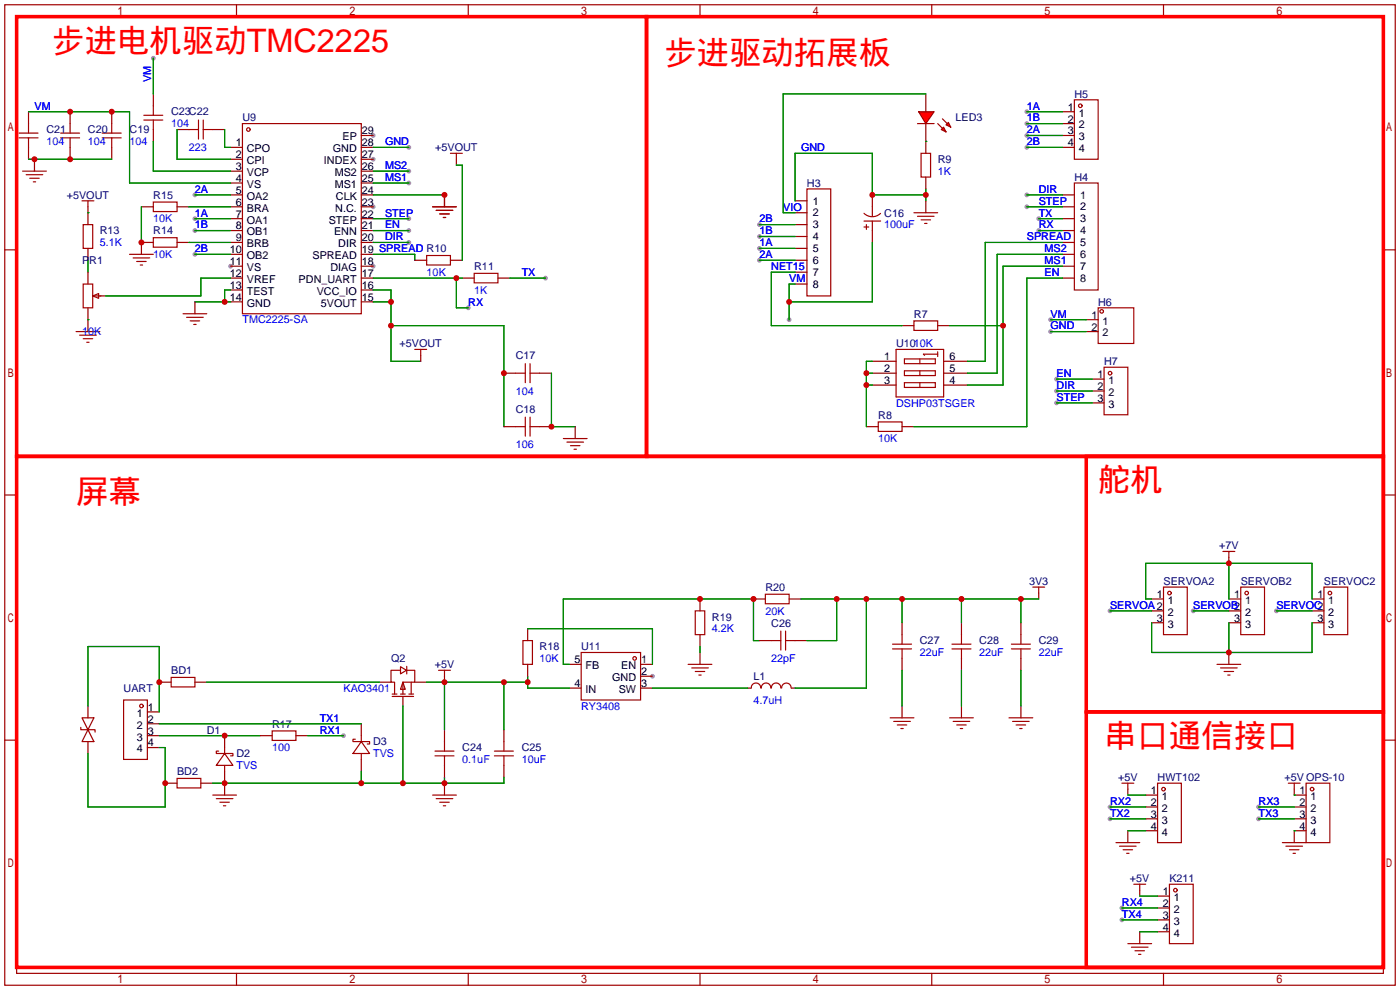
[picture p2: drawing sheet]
<svg xmlns="http://www.w3.org/2000/svg" width="299mm" height="212mm" viewBox="0 0 299 212" stroke-linecap="round" stroke-linejoin="round" font-family="sans-serif">
<g fill="#999">
<circle cx="79.8" cy="29" r=".51"/>
<circle cx="79.8" cy="34" r=".51"/>
<circle cx="79.8" cy="44.2" r=".51"/>
<circle cx="79.8" cy="56.9" r=".51"/>
<circle cx="49.3" cy="56.9" r=".51"/>
<circle cx="139.4" cy="144.5" r=".51"/>
<circle cx="87.4" cy="31.5" r=".51"/>
<circle cx="87.4" cy="36.6" r=".51"/>
<circle cx="87.4" cy="39.1" r=".51"/>
<circle cx="87.4" cy="49.3" r=".51"/>
<circle cx="87.4" cy="51.8" r=".51"/>
<circle cx="41.7" cy="46.7" r=".51"/>
<circle cx="41.7" cy="49.3" r=".51"/>
<circle cx="41.7" cy="41.7" r=".51"/>
<circle cx="41.7" cy="54.4" r=".51"/>
<circle cx="87.4" cy="46.7" r=".51"/>
<circle cx="100.1" cy="65.8" r=".51"/>
<circle cx="116.6" cy="59.4" r=".51"/>
<circle cx="32.8" cy="12.4" r=".51"/>
<circle cx="73.4" cy="157.2" r=".51"/>
<circle cx="168.7" cy="68.3" r=".51"/>
<circle cx="219.5" cy="23.9" r=".51"/>
<circle cx="219.5" cy="26.4" r=".51"/>
<circle cx="219.5" cy="29" r=".51"/>
<circle cx="219.5" cy="31.5" r=".51"/>
<circle cx="224.5" cy="68.3" r=".51"/>
<circle cx="224.5" cy="70.9" r=".51"/>
<circle cx="225.8" cy="81" r=".51"/>
<circle cx="225.8" cy="83.6" r=".51"/>
<circle cx="225.8" cy="86.1" r=".51"/>
<circle cx="219.5" cy="41.7" r=".51"/>
<circle cx="219.5" cy="44.2" r=".51"/>
<circle cx="222" cy="49.3" r=".51"/>
<circle cx="222" cy="46.7" r=".51"/>
<circle cx="162.3" cy="48" r=".51"/>
<circle cx="162.3" cy="50.5" r=".51"/>
<circle cx="162.3" cy="53.1" r=".51"/>
<circle cx="162.3" cy="55.6" r=".51"/>
<circle cx="237.2" cy="130.6" r=".51"/>
<circle cx="255" cy="130.6" r=".51"/>
<circle cx="272.8" cy="130.6" r=".51"/>
<circle cx="269" cy="172.5" r=".51"/>
<circle cx="269" cy="175" r=".51"/>
<circle cx="237.2" cy="172.5" r=".51"/>
<circle cx="237.2" cy="175" r=".51"/>
<circle cx="239.8" cy="194.1" r=".51"/>
<circle cx="239.8" cy="196.6" r=".51"/>
</g>
<g fill="none" stroke="#a10000" stroke-width=".25">
<path d="M1 1h297.2v209.6h-297.2zM3.6 3.6h292.1v204.4h-292.1zM50.5 1v2.6M100.1 1v2.6M149.6 1v2.6M199.1 1v2.6M248.7 1v2.6M4.1 29.5h4M4.1 28.4h4M4.8 36.6h5.1M5.6 37.3h3.5M6.1 26.4v2"/>
<path d="M6.1 29.5v2M6.3 38.1h2.1M7.1 38.9h.5M13 29.5h4M13 28.4h4M15 26.4v2M15 29.5v2M21.8 29.5h4.1M21.8 28.4h4.1M23.9 26.4v2M23.9 29.5v2M30.7 25.7h4.1"/>
<path d="M30.7 24.6h4.1M32.8 22.6v2M32.8 25.7v2M40.4 27.7h2M42.4 25.7v4M43.4 27.7h2.1M43.4 25.7v4M51.8 26.4h25.4v40.7h-25.4zM96.3 32.8h2.5M97.5 32.8v1.2M196.1 26.4h3.5M229.6 39.1h5.1v22.9h-5.1z"/>
<path d="M1 53.4h2.6M17.5 42.9h2.6M17.8 48h2v5.1h-2zM18.8 42.9v1.3M27.7 54.4h5.1M28.4 55.1h3.6M29.2 55.9h2M30 56.6h.5M32.8 50.8h5v2h-5zM32.8 43.2h5v2h-5zM91.2 54.6h5.1v2h-5.1zM92.5 44.2h5"/>
<path d="M93.2 45h3.6M94 45.7h2M94.7 46.5h.5M101.3 58.4h5.1v2.1h-5.1zM172.5 40.4h5v22.8h-5zM184.7 45.6a2.54 2.54 0 0 0 3.5 0M184.7 47.2h3.5M184.7 48.5h1M185.2 48v1M186.4 44.2v2M186.4 47.2v2.1M295.7 53.4h2.5"/>
<path d="M16.3 70.9h5M17 71.6h3.6M17.8 60.7h2v5.1h-2zM17.8 72.4h2M18.5 73.2h.5M19.8 63.2l1.3-.5v1.1zM20.1 63.2h1.5M39.1 67.1h5.1M39.9 67.8h3.5M40.6 68.6h2.1M41.4 69.3h.5M88.6 74.7h2.6"/>
<path d="M89.9 74.7v1.2M110.2 79.8h2.1M112.3 77.7v4.1M113.3 79.8h2M113.3 77.7v4.1M191.5 74.7h10.2v10.1h-10.2zM193.3 76.7h6.6v1h-6.6zM193.3 79.2h6.6v1.1h-6.6zM195.3 68.6h5.1v2h-5.1zM196.6 76.7v1M196.6 79.2v1.1M200.4 75.2v1"/>
<path d="M200.4 75.7h-3l.2 .2M110.2 91.2h2.1M112.3 89.2v4M113.3 89.2v4M113.3 91.2h2M120.4 93.7h5.1M121.2 94.5h3.5M121.9 95.2h2.1M122.7 96h.5M187.7 90.2h5.1v2h-5.1zM193.3 81.8h6.6v1h-6.6zM196.6 81.8v1"/>
<path d="M1 105.8h2.6M295.7 105.8h2.5M124.2 139.4h12.7v10.2h-12.7zM1 158.2h2.6M17.3 155.4v.6h3v.5M17.5 153.4h2.6l-1.3 2.6zM18.8 156l1.3 2.5h-2.6zM26.4 149.6h5.1v12.7h-5.1zM36.6 144.8h5.1v2h-5.1zM48 159.8v1.2M58.2 156.2h5v2h-5zM75.9 158h-.5v.5h3.6v.5h-.5"/>
<path d="M77.2 158.5l1.8 2.5h-3.6zM77.2 157.2v1.3M83.8 148.8h4.6M83.8 148.3h1M85.6 142.5l1.3 .8-1.3 .7zM85.6 143.3h-2v2.5h.7v2.5M85.6 148.3h1M86.1 145.8l.5 1.5h-1zM86.9 143.3h1.7v2.5h-2.5v2.5M86.9 142.4v1.6M87.4 148.3h1M87.9 145.8v2.5"/>
<path d="M93.7 143.3h2.6M95 143.3v1.2M95 158.5v2M107.7 158.5v2M160.6 147.1a1.01 1.01 0 0 1 1-1.1 1.01 1.01 0 0 1 1 1.1M162.7 147.1a1.01 1.01 0 0 1 1-1.1 1.01 1.01 0 0 1 1 1.1M164.9 147.1a1.01 1.01 0 0 1 1-1.1 1.01 1.01 0 0 1 1 1.1M167.1 147.1a1.01 1.01 0 0 1 1-1.1 1.01 1.01 0 0 1 1 1.1M295.7 158.2h2.5M37.8 166.4h5.1v2h-5.1zM45.5 169.9h5M46.2 170.7h3.6"/>
<path d="M46.7 160.5h-.5v.5h3.6v.5h-.5M47 171.5h2M47.8 172.2h.5M48 161l1.8 2.6h-3.6zM48 163.6v1.2M77.2 161v1.3M92.5 169.9h5M93 161.5h4M93 160.5h4M93.2 170.7h3.6M94 171.5h2M94.7 172.2h.5"/>
<path d="M95 161.5v2.1M105.7 161.5h4M105.7 160.5h4M107.7 161.5v2.1M50.5 208v2.6M100.1 208v2.6M149.6 208v2.6M199.1 208v2.6M248.7 208v2.6"/>
<circle cx="53.1" cy="27.7" r=".38"/>
<circle cx="30.2" cy="150.9" r=".38"/>
<circle cx="135.6" cy="140.7" r=".38"/>
</g>
<g fill="none" stroke="#870000" stroke-width=".25">
<path d="M6.1 23.9v2.5M6.1 31.5v2.5M7.4 34v2.6M15 23.9v2.5M15 31.5v2.5M23.9 23.9v2.5M23.9 31.5v2.5M32.8 20.1v2.5M32.8 27.7v2.5M37.8 27.7h2.6M45.5 27.7h2.5M49.3 31.5h2.5"/>
<path d="M49.3 34h2.5M49.3 36.6h2.5M49.3 39.1h2.5M77.2 29h2.6M77.2 31.5h2.6M77.2 34h2.6M77.2 36.6h2.6M77.2 39.1h2.6M97.5 34v1.3M197.9 20.1v3.8M197.9 26.4v3.8M18.8 44.2v3.8"/>
<path d="M18.8 53.1v2.5M18.8 58.2v2.5M30.2 44.2h2.6M32.8 51.8h-2.6v2.6M37.8 44.2h2.6M37.8 51.8h2.6M49.3 41.7h2.5M49.3 44.2h2.5M49.3 46.7h2.5M49.3 49.3h2.5M49.3 51.8h2.5M49.3 54.4h2.5"/>
<path d="M49.3 56.9h2.5M49.3 59.4h2.5M77.2 41.7h2.6M77.2 44.2h2.6M77.2 46.7h2.6M77.2 49.3h2.6M77.2 51.8h2.6M77.2 54.4h2.6M77.2 56.9h2.6M77.2 59.4h2.6M88.6 55.6h2.6M95 41.7v2.5"/>
<path d="M96.3 55.6h2.5M98.8 59.4h2.5M106.4 59.4h2.6M169.9 55.6h2.6M169.9 42.9h2.6M169.9 45.5h2.6M169.9 48h2.6M169.9 50.5h2.6M169.9 53.1h2.6M169.9 58.2h2.6M186.4 41.7v2.5M186.4 49.3v2.5"/>
<path d="M227.1 41.7h2.5M227.1 44.2h2.5M227.1 46.7h2.5M227.1 49.3h2.5M227.1 51.8h2.5M227.1 54.4h2.5M227.1 56.9h2.5M227.1 59.4h2.5M18.8 65.8v5.1M21.3 63.2h1.3M41.7 64.5v2.6M49.3 62h2.5"/>
<path d="M49.3 64.5h2.5M77.2 62h2.6M77.2 64.5h2.6M89.9 75.9v1.3M107.7 79.8h2.5M115.3 79.8h2.6M169.9 60.7h2.6M186.4 79.8h5.1M186.4 77.2h5.1M192.8 69.6h2.5M200.4 69.6h2.5M201.7 79.8h5.1"/>
<path d="M201.7 77.2h5.1M107.7 91.2h2.5M115.3 91.2h2.6M122.9 91.2v2.5M185.2 91.2h2.5M186.4 82.3h5.1M192.8 91.2h2.5M201.7 82.3h5.1M18.8 150.9v2.5M18.8 158.5v2.5M31.5 152.1h2.5M31.5 154.7h2.5"/>
<path d="M31.5 157.2h2.5M31.5 159.8h2.5M34 145.8h2.6M41.7 145.8h2.5M48 157.2v2.6M55.6 157.2h2.6M63.2 157.2h2.6M77.2 154.7v2.5M81 145.8h2.6M86.1 148.8v2.1M88.6 145.8h2.6M95 144.5v1.3"/>
<path d="M95 156v2.5M107.7 156v2.5M121.7 142h2.5M121.7 147.1h2.5M136.9 142h2.5M136.9 144.5h2.5M136.9 147.1h2.5M159.8 147.1h.7M169.2 147.1h.7M35.3 167.4h2.5M42.9 167.4h2.6M48 164.8v5.1"/>
<path d="M77.2 162.3v2.5M95 163.6v2.5M95 167.4v2.5M107.7 163.6v2.5"/>
</g>
<path d="M3.6 3.6h134.6v93.9h-134.6zM138.2 3.6h157.5v93.9h-157.5zM3.6 97.5h292.1v109.3h-292.1z" fill="none" stroke="#f00" stroke-width=".76"/>
<g fill="none" stroke="#008700" stroke-width=".25">
<path d="M32.8 12.4v7.7M6.1 23.9h21.6v15.2h21.6M6.1 34h17.8M32.8 30.2v6.4h16.5M37.8 27.7v6.3h11.5M48 27.7v3.8h1.3M79.8 31.5h7.6M79.8 36.6h7.6M79.8 39.1h7.6M97.5 35.3h1.3v20.3M18.8 45.5h.1M18.8 55.6v2.6"/>
<path d="M30.2 44.2v7.6M40.4 51.8h8.9M40.4 44.2h8.9M41.7 49.3h7.6M41.7 54.4h7.6M41.7 46.7h7.6M41.7 41.7h7.6M49.3 59.4h-6.4v3.8h-20.3M79.8 49.3h7.6M79.8 51.8h7.6M79.8 54.4h8.8v1.2M79.8 46.7h7.6"/>
<path d="M79.8 41.7h15.2M79.8 59.4h19M97.5 59.4v6.4h2.6M109 59.4h7.6M18.8 68.3h.1M41.7 64.5h7.6M49.3 62h-1.3v2.5M79.8 62h3.8v15.2h6.3M79.8 64.5h3.8M83.6 69.6h24.1v21.6M117.9 79.8v11.4h5M18.8 150.9v-12.7h15.2v13.9"/>
<path d="M34 159.8h1.3v12.7h-16.5v-11.5M34 157.2h21.6M34 154.7h43.2M44.2 145.8h36.8M65.8 157.2h7.6M86.1 150.9v16.5M91.2 145.8h21.6M95 145.8v10.2M107.7 145.8v10.2M112.8 144.5v2.6h8.9M77.2 164.8v2.6M95 166.1v1.3"/>
<path d="M107.7 166.1v1.3h-62.2"/>
</g>
<g fill="#f00" stroke="#a10000" stroke-width=".25">
<path d="M196.3 23.9h3.3l-1.7 2.5z"/>
<path d="M202.2 26.7l.5-.5 .5 1z"/>
<path d="M201.2 27.7l.5-.5 .5 1z"/>
</g>
<g fill="none" stroke="#a10000" stroke-width=".25">
<path d="M196.8 32.8h2.1v5h-2.1zM200.4 26.4l1 1M201.4 25.4l1 1M229.6 21.3h5.1v12.7h-5.1zM195.3 45.5h5.1M196.1 46.2h3.5M196.8 47h2.1M197.6 47.8h.5M234.7 65.8h7.6v7.6h-7.6zM236 78.5h5v10.1h-5zM261.4 117.9h2.5M262.6 117.9v1.2"/>
<path d="M111.8 136.9h2v5.1h-2zM148.6 130.6h2v5h-2zM163.6 127h5.1v2h-5.1zM164.8 136.9h2.1M166.9 134.9v4M167.9 136.9h2M167.9 134.9v4M190.8 138.7h4M190.8 137.7h4M192.8 135.6v2.1M192.8 138.7v2M203.5 138.7h4"/>
<path d="M203.5 137.7h4M205.5 135.6v2.1M205.5 138.7v2M216.2 138.7h4M216.2 137.7h4M218.2 135.6v2.1M218.2 138.7v2M220.7 125.5h2.6M222 125.5v1.2M248.7 125.5h5v10.1h-5zM265.2 125.5h5.1v10.1h-5.1zM283 125.5h5v10.1h-5z"/>
<path d="M147.1 142h5M147.8 142.7h3.6M148.6 143.5h2M149.4 144.3h.5M190.2 153.4h5.1M191 154.2h3.6M191.8 154.9h2M192.5 155.7h.5M202.9 153.4h5.1M203.7 154.2h3.6M204.5 154.9h2M205.2 155.7h.5"/>
<path d="M215.6 153.4h5.1M216.4 154.2h3.6M217.2 154.9h2M217.9 155.7h.5M260.1 142h5.1M260.9 142.7h3.5M261.6 143.5h2.1M262.4 144.3h.5M239.8 167.4h2.5M241 167.4v1.3M247.4 167.4h5.1v12.7h-5.1zM275.3 167.4h2.6"/>
<path d="M276.6 167.4v1.3M279.1 167.4h5.1v12.7h-5.1zM238.5 180.1h5.1M239.3 180.8h3.5M240 181.6h2.1M240.8 182.4h.5M242.3 189h2.6M243.6 189v1.2M249.9 189h5.1v12.7h-5.1zM274.1 180.1h5M274.8 180.8h3.6M275.6 181.6h2"/>
<path d="M276.4 182.4h.5M241 201.7h5.1M241.8 202.4h3.6M242.6 203.2h2M243.3 204h.5"/>
<circle cx="230.9" cy="22.6" r=".38"/>
<circle cx="235.5" cy="66.5" r=".38"/>
<circle cx="237.2" cy="79.8" r=".38"/>
<circle cx="249.9" cy="126.7" r=".38"/>
<circle cx="266.4" cy="126.7" r=".38"/>
<circle cx="284.2" cy="126.7" r=".38"/>
<circle cx="248.7" cy="168.7" r=".38"/>
<circle cx="280.4" cy="168.7" r=".38"/>
<circle cx="251.2" cy="190.2" r=".38"/>
</g>
<g fill="none" stroke="#008700" stroke-width=".25">
<path d="M197.9 30.2h.1M197.9 20.1h-30.5v25.4h2.5M219.5 23.9h7.6M219.5 26.4h7.6M219.5 29h7.6M219.5 31.5h7.6M162.3 48h7.6M162.3 50.5h7.6M162.3 53.1h7.6M162.3 55.6h7.6M169.9 58.2h-5.1v11.4h28M186.4 51.8v12.7h-17.7"/>
<path d="M197.9 41.7h-11.5v-8.9h-16.5v10.1M197.9 40.4v2.5M219.5 41.7h7.6M219.5 44.2h7.6M222 49.3h5.1M222 46.7h5.1M227.1 51.8h-16.5v25.4h-3.8M227.1 54.4h-14v25.4h-6.3M227.1 56.9h-12.7v25.4h-7.6M227.1 59.4h-7.6v31.8h-24.2M169.9 60.7h-1.2v7.6M185.2 79.8h1.2"/>
<path d="M186.4 77.2h-1.2v14M202.9 69.6h11.5M224.5 68.3h7.7M224.5 70.9h7.7M185.2 82.3h1.2M225.8 81h7.6M225.8 83.6h7.6M225.8 86.1h7.6M112.8 134.4h26.6v7.6M149.6 138.2v1.2M162.3 136.9h-1.3v-8.9h-40.6v14h1.3M171.2 128h50.8"/>
<path d="M178.8 128v8.9h-6.3M185.2 128v19.1h-15.3M192.8 128v5.1M205.5 128v5.1M218.2 128v5.1M237.2 130.6h8.9M246.1 128h-1.2v-7.6h35.5v7.6M246.1 133.1v6.3h34.3v-6.3M255 130.6h7.6M262.6 120.4v7.6M262.6 133.1v6.3M272.8 130.6h7.6"/>
<path d="M139.4 147.1h20.4M192.8 143.3v7.6M205.5 143.3v7.6M218.2 143.3v7.6M237.2 172.5h7.7M237.2 175h7.7M241 169.9h3.9M241 177.5h3.9M269 172.5h7.6M269 175h7.6M276.6 169.9h.1M276.6 177.5h.1"/>
<path d="M239.8 194.1h7.6M239.8 196.6h7.6M243.6 191.5h3.8M243.6 199.1h3.8"/>
</g>
<g fill="none" stroke="#870000" stroke-width=".25">
<path d="M197.9 30.2v2.6M197.9 37.8v2.6M227.1 23.9h2.5M227.1 26.4h2.5M227.1 29h2.5M227.1 31.5h2.5M197.9 42.9v2.6M232.2 68.3h2.5M232.2 70.9h2.5M233.4 81h2.6M233.4 83.6h2.6M233.4 86.1h2.6"/>
<path d="M262.6 119.1v1.3M112.8 134.4v2.5M149.6 128v2.6M149.6 135.6v2.6M149.6 139.4v2.6M161 128h2.6M162.3 136.9h2.5M168.7 128h2.5M169.9 136.9h2.6M192.8 133.1v2.5M205.5 133.1v2.5M218.2 133.1v2.5"/>
<path d="M222 126.7v1.3M246.1 128h2.6M246.1 130.6h2.6M246.1 133.1h2.6M262.6 128h2.6M262.6 130.6h2.6M262.6 133.1h2.6M262.6 139.4v2.6M280.4 128h2.6M280.4 130.6h2.6M280.4 133.1h2.6M112.8 142v2.5"/>
<path d="M192.8 140.7v2.6M192.8 150.9v2.5M205.5 140.7v2.6M205.5 150.9v2.5M218.2 140.7v2.6M218.2 150.9v2.5M241 168.7v1.2M241 177.5v2.6M244.9 169.9h2.5M244.9 172.5h2.5M244.9 175h2.5M244.9 177.5h2.5"/>
<path d="M276.6 168.7v1.2h2.5M276.6 172.5h2.5M276.6 175h2.5M279.1 177.5h-2.5v2.6M243.6 190.2v1.3M243.6 199.1v2.6M247.4 191.5h2.5M247.4 194.1h2.5M247.4 196.6h2.5M247.4 199.1h2.5"/>
</g>
<path d="M232.2 97.5h63.5v54.6h-63.5zM232.2 152.1h63.5v54.7h-63.5z" fill="none" stroke="#f00" stroke-width=".76"/>
<g fill="#c00">
<circle cx="83.6" cy="64.5" r=".63"/>
<circle cx="83.6" cy="69.6" r=".63"/>
<circle cx="107.7" cy="79.8" r=".63"/>
<circle cx="48" cy="64.5" r=".63"/>
<circle cx="117.9" cy="91.2" r=".63"/>
<circle cx="15" cy="23.9" r=".63"/>
<circle cx="23.9" cy="23.9" r=".63"/>
<circle cx="15" cy="34" r=".63"/>
<circle cx="7.4" cy="34" r=".63"/>
<circle cx="97.5" cy="59.4" r=".63"/>
<circle cx="95" cy="41.7" r=".63"/>
<circle cx="30.2" cy="51.8" r=".63"/>
<circle cx="35.3" cy="167.4" r=".63"/>
<circle cx="34" cy="145.8" r=".63"/>
<circle cx="48" cy="167.4" r=".63"/>
<circle cx="77.2" cy="167.4" r=".63"/>
<circle cx="86.1" cy="167.4" r=".63"/>
<circle cx="95" cy="167.4" r=".63"/>
<circle cx="48" cy="157.2" r=".63"/>
<circle cx="95" cy="145.8" r=".63"/>
<circle cx="107.7" cy="145.8" r=".63"/>
<circle cx="112.8" cy="145.8" r=".63"/>
<circle cx="186.4" cy="41.7" r=".63"/>
<circle cx="197.9" cy="41.7" r=".63"/>
<circle cx="214.4" cy="69.6" r=".63"/>
<circle cx="185.2" cy="79.8" r=".63"/>
<circle cx="185.2" cy="82.3" r=".63"/>
<circle cx="168.7" cy="64.5" r=".63"/>
<circle cx="149.6" cy="128" r=".63"/>
<circle cx="161" cy="128" r=".63"/>
<circle cx="185.2" cy="128" r=".63"/>
<circle cx="192.8" cy="128" r=".63"/>
<circle cx="205.5" cy="128" r=".63"/>
<circle cx="218.2" cy="128" r=".63"/>
<circle cx="178.8" cy="128" r=".63"/>
<circle cx="262.6" cy="139.4" r=".63"/>
<circle cx="262.6" cy="120.4" r=".63"/>
</g>
<g font-size="6.9" fill="#f00">
<text x="11.2" y="11.1">步进电机驱动TMC2225</text>
<text x="142" y="13.6">步进驱动拓展板</text>
<text x="16.3" y="107.6">屏幕</text>
<text x="234.7" y="105">舵机</text>
<text x="236" y="159.6">串口通信接口</text>
</g>
<g font-size="2.3" fill="#00f">
<text x="32.3" y="17.5" transform="rotate(-90 32.3 17.5)">VM</text>
<text x="7.4" y="23.4">VM</text>
<text x="219.5" y="23.4">1A</text>
<text x="36.6" y="27.2">104</text>
<text x="219.5" y="26">1B</text>
<text x="219.5" y="28.5">2A</text>
<text x="9.9" y="31">104</text>
<text x="18.8" y="31">104</text>
<text x="27.7" y="31">104</text>
<text x="40.4" y="32.3">223</text>
<text x="82.3" y="31">GND</text>
<text x="171.2" y="32.3">GND</text>
<text x="219.5" y="31">2B</text>
<text x="41.7" y="41.2">2A</text>
<text x="82.3" y="36.1">MS2</text>
<text x="82.3" y="38.7">MS1</text>
<text x="200.4" y="37.4">1K</text>
<text x="222" y="41.2">DIR</text>
<text x="32.8" y="47.5">10K</text>
<text x="41.7" y="46.3">1A</text>
<text x="82.3" y="46.3">STEP</text>
<text x="162.3" y="47.5">2B</text>
<text x="167.4" y="45">VIO</text>
<text x="222" y="43.7">STEP</text>
<text x="222" y="46.3">TX</text>
<text x="21.3" y="52.6">5.1K</text>
<text x="41.7" y="48.8">1B</text>
<text x="41.7" y="53.9">2B</text>
<text x="82.3" y="48.8">EN</text>
<text x="82.3" y="51.4">DIR</text>
<text x="162.3" y="50.1">1B</text>
<text x="162.3" y="52.6">1A</text>
<text x="189" y="48.8">100uF</text>
<text x="219.5" y="51.4">SPREAD</text>
<text x="222" y="48.8">RX</text>
<text x="223.3" y="53.9">MS2</text>
<text x="32.8" y="55.2">10K</text>
<text x="91.2" y="59">10K</text>
<text x="111.5" y="59">TX</text>
<text x="162.3" y="55.2">2A</text>
<text x="164.8" y="57.7">NET15</text>
<text x="223.3" y="56.4">MS1</text>
<text x="223.3" y="59">EN</text>
<text x="100.1" y="65.3">RX</text>
<text x="101.3" y="62.8">1K</text>
<text x="168.7" y="60.2">VM</text>
<text x="17.5" y="71.7">10K</text>
<text x="51.8" y="69.1">TMC2225-SA</text>
<text x="224.5" y="67.9">VM</text>
<text x="224.5" y="70.4">GND</text>
<text x="225.8" y="80.6">EN</text>
<text x="225.8" y="83.1">DIR</text>
<text x="110.2" y="84.4">104</text>
<text x="191.5" y="86.9">DSHP03TSGER</text>
<text x="225.8" y="85.6">STEP</text>
<text x="110.2" y="95.8">106</text>
<text x="187.7" y="94.5">10K</text>
<text x="163.6" y="131.4">20K</text>
<text x="237.2" y="130.1">SERVOA 2</text>
<text x="255" y="130.1">SERVOB2</text>
<text x="272.8" y="130.1">SERVOC2</text>
<text x="152.1" y="135.2">4.2K</text>
<text x="115.3" y="141.5">10K</text>
<text x="164.8" y="141.5">22pF</text>
<text x="196.6" y="140.3">22uF</text>
<text x="209.3" y="140.3">22uF</text>
<text x="222" y="140.3">22uF</text>
<text x="73.4" y="147.9">KAO3401</text>
<text x="68.3" y="154.2">TX1</text>
<text x="124.2" y="151.7">RY3408</text>
<text x="161" y="150.4">4.7uH</text>
<text x="58.2" y="160.6">100</text>
<text x="68.3" y="156.8">RX1</text>
<text x="79.8" y="161.8">TVS</text>
<text x="50.5" y="164.4">TVS</text>
<text x="98.8" y="163.1">0.1uF</text>
<text x="111.5" y="163.1">10uF</text>
<text x="237.2" y="172">RX2</text>
<text x="269" y="172">RX3</text>
<text x="237.2" y="174.5">TX2</text>
<text x="269" y="174.5">TX3</text>
<text x="239.8" y="193.6">RX4</text>
<text x="239.8" y="196.1">TX4</text>
</g>
<g font-size="2.3">
<text x="228.2" y="23.6">1</text>
<text x="73.2" y="30">EP</text>
<text x="77.3" y="28.7">29</text>
<text x="228.2" y="26.2">2</text>
<text x="228.2" y="28.7">3</text>
<text x="230.6" y="24.9">1</text>
<text x="230.6" y="27.5">2</text>
<text x="230.6" y="30">3</text>
<text x="50.4" y="33.8">2</text>
<text x="50.4" y="31.3">1</text>
<text x="52.8" y="35.1">CPI</text>
<text x="52.8" y="32.5">CPO</text>
<text x="69.2" y="35.1">INDEX</text>
<text x="71.1" y="32.5">GND</text>
<text x="77.3" y="31.3">28</text>
<text x="77.3" y="33.8">27</text>
<text x="228.2" y="31.3">4</text>
<text x="230.6" y="32.5">4</text>
<text x="50.4" y="41.4">5</text>
<text x="50.4" y="38.9">4</text>
<text x="50.4" y="36.3">3</text>
<text x="52.8" y="40.2">VS</text>
<text x="52.8" y="37.6">VCP</text>
<text x="71.5" y="37.6">MS2</text>
<text x="71.5" y="40.2">MS1</text>
<text x="77.3" y="36.3">26</text>
<text x="77.3" y="38.9">25</text>
<text x="77.3" y="41.4">24</text>
<text x="50.4" y="46.5">7</text>
<text x="50.4" y="44">6</text>
<text x="52.8" y="47.8">OA1</text>
<text x="52.8" y="45.2">BRA</text>
<text x="52.8" y="42.7">OA2</text>
<text x="70.2" y="47.8">STEP</text>
<text x="71.7" y="45.2">N.C.</text>
<text x="71.8" y="42.7">CLK</text>
<text x="77.3" y="44">23</text>
<text x="77.3" y="46.5">22</text>
<text x="173.7" y="43.7">1</text>
<text x="173.7" y="46.3">2</text>
<text x="230.9" y="42.4">1</text>
<text x="230.9" y="45">2</text>
<text x="230.9" y="47.5">3</text>
<text x="50.4" y="51.6">9</text>
<text x="50.4" y="49">8</text>
<text x="52.8" y="52.9">BRB</text>
<text x="52.8" y="50.3">OB1</text>
<text x="71.4" y="50.3">ENN</text>
<text x="72.3" y="52.9">DIR</text>
<text x="77.3" y="49">21</text>
<text x="77.3" y="51.6">20</text>
<text x="173.7" y="48.8">3</text>
<text x="173.7" y="51.3">4</text>
<text x="173.7" y="53.9">5</text>
<text x="230.9" y="50.1">4</text>
<text x="230.9" y="52.6">5</text>
<text x="49.1" y="59.2">12</text>
<text x="49.1" y="56.7">11</text>
<text x="49.1" y="54.1">10</text>
<text x="52.8" y="57.9">VS</text>
<text x="52.8" y="55.4">OB2</text>
<text x="66.8" y="55.4">SPREAD</text>
<text x="70.6" y="57.9">DIAG</text>
<text x="77.3" y="54.1">19 SPREAD R10</text>
<text x="77.3" y="56.7">18</text>
<text x="77.3" y="59.2">17</text>
<text x="173.7" y="56.4">6</text>
<text x="173.7" y="59">7</text>
<text x="230.9" y="55.1">6</text>
<text x="230.9" y="57.7">7</text>
<text x="49.1" y="64.3">14</text>
<text x="49.1" y="61.7">13</text>
<text x="52.8" y="65.6">GND</text>
<text x="52.8" y="63">TEST</text>
<text x="52.8" y="60.5">VREF</text>
<text x="63.8" y="60.5">PDN_UART</text>
<text x="67.7" y="63">VCC_IO</text>
<text x="68.6" y="65.6">5VOUT</text>
<text x="77.3" y="61.7">16</text>
<text x="77.3" y="64.3">15</text>
<text x="173.7" y="61.5">8</text>
<text x="230.9" y="60.2">8</text>
<text x="233.3" y="68.1">1</text>
<text x="233.3" y="70.6">2</text>
<text x="235.6" y="69.4">1</text>
<text x="235.6" y="71.9">2</text>
<text x="189" y="77">1</text>
<text x="202.9" y="77">6</text>
<text x="189" y="82.1">3</text>
<text x="189" y="79.5">2</text>
<text x="202.9" y="82.1">4</text>
<text x="202.9" y="79.5">5</text>
<text x="234.6" y="80.8">1</text>
<text x="234.6" y="83.3">2</text>
<text x="236.9" y="82.1">1</text>
<text x="234.6" y="85.9">3</text>
<text x="236.9" y="84.6">2</text>
<text x="236.9" y="87.1">3</text>
<text x="247.3" y="127.8">1</text>
<text x="249.6" y="129.1">1</text>
<text x="249.6" y="131.6">2</text>
<text x="263.8" y="127.8">1</text>
<text x="266.1" y="129.1">1</text>
<text x="266.1" y="131.6">2</text>
<text x="281.5" y="127.8">1</text>
<text x="283.9" y="129.1">1</text>
<text x="283.9" y="131.6">2</text>
<text x="247.3" y="132.9">3</text>
<text x="249.6" y="134.1">3</text>
<text x="263.8" y="132.9">3</text>
<text x="266.1" y="134.1">3</text>
<text x="281.5" y="132.9">3</text>
<text x="283.9" y="134.1">3</text>
<text x="122.8" y="141.8">5</text>
<text x="125.1" y="143">FB</text>
<text x="132.8" y="143">EN</text>
<text x="137" y="141.8">1</text>
<text x="122.8" y="146.8">4</text>
<text x="125.1" y="148.1">IN</text>
<text x="130.8" y="145.6">GND</text>
<text x="132.2" y="148.1">SW</text>
<text x="137" y="144.3">2</text>
<text x="137" y="146.8">3</text>
<text x="29.3" y="153.2">1</text>
<text x="29.3" y="155.7">2</text>
<text x="31.6" y="151.9">1</text>
<text x="31.6" y="154.5">2</text>
<text x="29.3" y="158.3">3</text>
<text x="29.3" y="160.8">4</text>
<text x="31.6" y="157">3</text>
<text x="31.6" y="159.5">4</text>
<text x="246" y="169.7">1</text>
<text x="246" y="172.2">2</text>
<text x="248.3" y="171">1</text>
<text x="248.3" y="173.5">2</text>
<text x="277.7" y="169.7">1</text>
<text x="277.7" y="172.2">2</text>
<text x="280.1" y="171">1</text>
<text x="280.1" y="173.5">2</text>
<text x="246" y="174.8">3</text>
<text x="246" y="177.3">4</text>
<text x="248.3" y="176">3</text>
<text x="248.3" y="178.6">4</text>
<text x="277.7" y="174.8">3</text>
<text x="277.7" y="177.3">4</text>
<text x="280.1" y="176">3</text>
<text x="280.1" y="178.6">4</text>
<text x="248.5" y="191.3">1</text>
<text x="248.5" y="193.8">2</text>
<text x="248.5" y="196.4">3</text>
<text x="250.9" y="192.6">1</text>
<text x="250.9" y="195.1">2</text>
<text x="250.9" y="197.6">3</text>
<text x="248.5" y="198.9">4</text>
<text x="250.9" y="200.2">4</text>
</g>
<g font-size="2.3" fill="#000080">
<text x="229.6" y="20.9">H5</text>
<text x="9.9" y="28.5">C21</text>
<text x="18.8" y="28.5">C20</text>
<text x="27.7" y="28.5">C19</text>
<text x="36.6" y="24.7">C23C22</text>
<text x="51.8" y="26">U9</text>
<text x="204.2" y="26">LED3</text>
<text x="93" y="32.3">+5VOUT</text>
<text x="200.4" y="34.8">R9</text>
<text x="172.5" y="39.9">H3</text>
<text x="229.6" y="38.7">H4</text>
<text x="14.3" y="42.5">+5VOUT</text>
<text x="32.8" y="42.5">R15</text>
<text x="189" y="46.3">C16</text>
<text x="21.3" y="50.1">R13</text>
<text x="32.8" y="50.1">R14</text>
<text x="17.5" y="56.4">PR1</text>
<text x="101.3" y="57.7">R11</text>
<text x="234.7" y="65.3">H6</text>
<text x="195.3" y="67.9">R7</text>
<text x="85.4" y="74.2">+5VOUT</text>
<text x="110.2" y="76.8">C17</text>
<text x="191.5" y="74.2">U1010K</text>
<text x="236" y="78">H7</text>
<text x="110.2" y="88.2">C18</text>
<text x="187.7" y="89.5">R8</text>
<text x="260.6" y="117.4">+7V</text>
<text x="219.9" y="125">3V3</text>
<text x="248.7" y="125">SERVOA2</text>
<text x="265.2" y="125">SERVOB2</text>
<text x="283" y="125">SERVOC2</text>
<text x="163.6" y="126.3">R20</text>
<text x="152.1" y="132.6">R19</text>
<text x="164.8" y="133.9">C26</text>
<text x="196.6" y="137.7">C27</text>
<text x="209.3" y="137.7">C28</text>
<text x="222" y="137.7">C29</text>
<text x="83.6" y="141.5">Q2</text>
<text x="92.9" y="142.8">+5V</text>
<text x="115.3" y="139">R18</text>
<text x="124.2" y="139">U11</text>
<text x="26.4" y="147.9">UART</text>
<text x="36.6" y="144.1">BD1</text>
<text x="161" y="145.3">L1</text>
<text x="58.2" y="155.5">R17</text>
<text x="44.2" y="156.8">D1</text>
<text x="50.5" y="161.8">D2</text>
<text x="79.8" y="159.3">D3</text>
<text x="98.8" y="160.6">C24</text>
<text x="111.5" y="160.6">C25</text>
<text x="37.8" y="165.7">BD2</text>
<text x="239" y="166.9">+5V</text>
<text x="247.4" y="166.9">HWT102</text>
<text x="274.5" y="166.9">+5V OPS-10</text>
<text x="241.5" y="188.5">+5V</text>
<text x="249.9" y="188.5">K211</text>
</g>
</svg>
